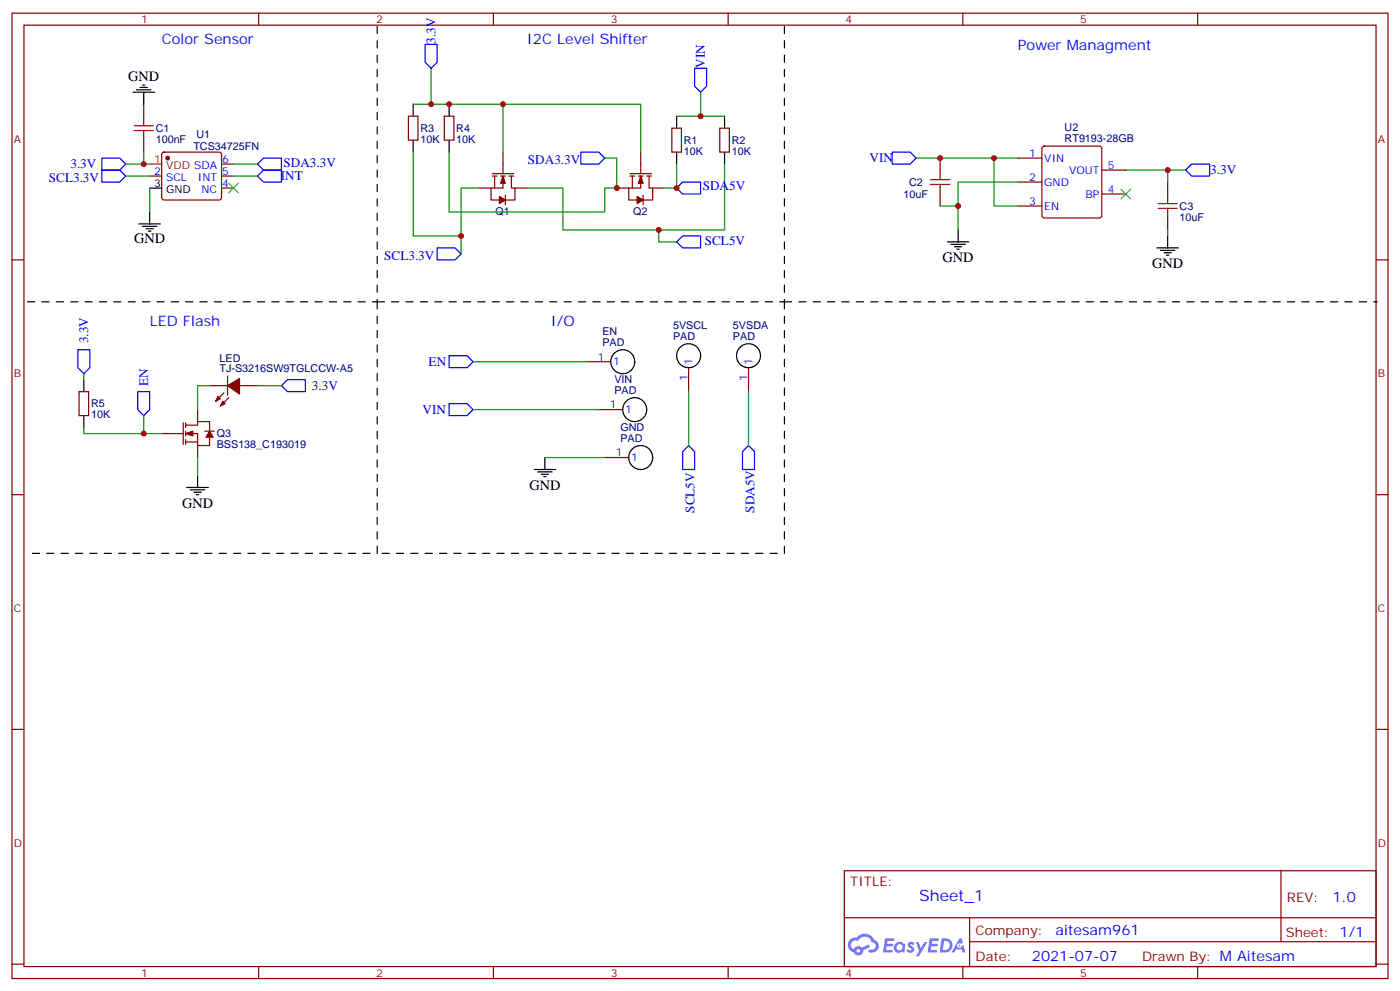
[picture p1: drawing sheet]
<svg xmlns="http://www.w3.org/2000/svg" width="412mm" height="292mm" viewBox="0 0 412 292" stroke-linecap="round" stroke-linejoin="round" font-family="sans-serif">
<g fill="none" stroke="#870000" stroke-width=".35">
<path d="M3.5 3.9h405.4v284.3h-405.4zM7.1 7.4h398.2v277.3h-398.2zM76.2 3.9v3.5M145.3 3.9v3.5M214.5 3.9v3.5M283.6 3.9v3.5M352.8 3.9v3.5M3.5 76.6h3.6M405.3 76.6h3.6M3.5 145.7h3.6M405.3 145.7h3.6M3.5 214.8h3.6"/>
<path d="M405.3 214.8h3.6M248.7 256.5h156.6v28.2h-156.6zM377.3 256.5v20.9M248.7 270.3h156.5M285.6 277.4h119.6M285.6 270.3v14.1M3.5 284h3.6M76.2 284.7v3.5M145.3 284.7v3.5M214.5 284.7v3.5M283.6 284.7v3.5M352.8 284.7v3.5"/>
<path d="M405.3 284h3.6"/>
</g>
<g fill="#5487ff">
<path d="M267.7 277.6a1.22 1.22 0 0 1 1.7 .3l-.4 .6a.47 .47 0 0 0-.3-.4 .47 .47 0 0 0-.5 .2l.1 .2a1.14 1.14 0 0 1 .8 1.8 1.14 1.14 0 0 1-1.9-.1l-.2-.1 .5-.6 .7 .4a.29 .29 0 0 0 .3-.2 .29 .29 0 0 0-.2-.3 1.04 1.04 0 0 1-.6-1.8z"/>
<path d="M260.7 276.4h2.4l.3 .2-.2 .5h-1.8l-.1 .9h1.5l.3 .4-.3 .3h-1.6l-.2 1.1 1.7 .1 .2 .3-.2 .3-2.6 .1z"/>
<path d="M273.8 276.4h2.4l.3 .2-.1 .5h-1.8l-.2 .9h1.6l.3 .4-.4 .3h-1.6l-.1 1.1 1.7 .1 .2 .3-.2 .3h-2.6z"/>
<path d="M282.6 276.4h.7l.3 1.3-.6 .3a.69 .69 0 0 0-1 .2 .69 .69 0 0 0 .4 1 .69 .69 0 0 0 .9-.6l.5-.3 .6 2.2h-.8l-.2-.8h-1.8l-.5 .8h-.8z"/>
<path d="M269.8 277.5h.8l.6 1.8 1.1-1.8h.9l-2.6 4.2h-.8l.9-1.6z"/>
<path d="M277.4 276.4l-.6 4.2h1.3a2.11 2.11 0 0 0 2.5-2.2 2.11 2.11 0 0 0-2.5-2zM278.1 277.1a1.39 1.39 0 0 1 1.7 1.5 1.39 1.39 0 0 1-1.8 1.2h-.3z"/>
<path d="M263.7 278a1.54 1.54 0 0 0-.1 2.2 1.54 1.54 0 0 0 2.2 .1l.6 .3 .3-2.3-.2-.3h-.4a1.49 1.49 0 0 0-2.4 0zM264 279a.94 .94 0 0 1 1.8 0 .94 .94 0 0 1-1.8 0z"/>
<path d="M250.4 276.8a2.18 2.18 0 0 0 1.1 3.7 1.44 1.44 0 0 0 1.6 .9 1.44 1.44 0 0 0 1.2-1.5l2-1-.5-.7-1.9 1a1.47 1.47 0 0 0-2.4 .4 1.39 1.39 0 0 1-.7-1.9 1.39 1.39 0 0 1 2-.5 2.12 2.12 0 0 1 2.2-1.3 2.12 2.12 0 0 1 1.9 1.7 1.14 1.14 0 0 1 1.1 1.4 1.14 1.14 0 0 1-1.7 .7 .43 .43 0 0 0-.5 .4 .43 .43 0 0 0 .4 .5 1.98 1.98 0 0 0 2.5-1.3 1.98 1.98 0 0 0-1.2-2.5 3.1 3.1 0 0 0-5.3-.7l-.9 .1zM252.3 280.1a.55 .55 0 0 1 1.1 0 .55 .55 0 0 1-1.1 0z"/>
<circle cx="282.6" cy="278.5" r=".26"/>
</g>
<g fill="none" stroke="#870000" stroke-width=".35">
<path d="M42.3 30.7v3.5M120.3 34.2h2.8v7.1h-2.8zM130.9 34.2h2.8v7.1h-2.8zM197.9 37.7h2.8v7.1h-2.8zM212 37.7h2.8v7.1h-2.8zM42.3 41.3v3.5M44.1 51.9h3.5M47.9 45l.4-.2h16.3l.5 .2 .2 .5v12.7l-.3 .5-.4 .2h-16.3l-.5-.2-.2-.5v-12.7zM65.3 51.9h3.5M65.3 55.4h3.5M65.3 48.3h3.5M141.1 55.4h3.5"/>
<path d="M145 51.9h1.4M145 51.2h6.3M145.7 51.9v3.5M147.5 51.9h1.4M148.2 51.9v3.5h-3.6v3.5h2.5M148.2 44.8v6.4M148.9 57.5v2.8M149.9 51.9h1.4M150.6 51.9v3.5h1.1v3.5h-2.8M151.7 55.4h3.5M181.7 55.4h3.5M185.6 51.9h1.4"/>
<path d="M185.6 51.2h6.3M186.3 51.9v3.5M188 51.9h1.4M188.7 51.9v3.5h-3.5v3.5h2.5M188.7 44.8v6.4M189.4 57.5v2.8M190.5 51.9h1.4M191.2 51.9v3.5h1.1v3.5h-2.9M192.3 55.4h3.5M276.9 46.6v3.5M276.9 57.2v3.5M299.9 46.6h7"/>
<path d="M299.9 53.6h7M307.2 43.2l.4-.2h16.2l.5 .2 .3 .5v19.8l-.3 .5-.5 .2h-16.2l-.5-.2-.2-.5v-19.8zM324.6 57.2h7M324.6 50.1h7M344 53.6v3.6M299.9 60.7h7M344 64.2v3.5M23.3 115.4h2.8v7h-2.8zM61.7 113.6h5.3M66 115.7l-2.5 2.5M67 110.8v5.6M67.4 117.1l-2.5 2.5"/>
<path d="M70.6 113.6h5.2M172.9 106.5h7M202.8 108.3v7.1M220.5 108.3v7.1M47.6 127.7h6.4M54 124.5v6.4M54.7 125.2h3.5v-1h3.5v2.8M54.7 127.7h3.5v3.5h3.5v-2.4M54.7 130.2h3.5M54.7 124.5v1.4M54.7 127v1.4M54.7 129.5v1.4"/>
<path d="M58.2 120.7v3.5M58.2 131.2v3.6M60.3 127h2.8M176.4 120.7h7M178.2 134.8h7"/>
</g>
<g fill="#870000" stroke="#870000" stroke-width=".35">
<path d="M148.2 51.9l.7 2.1h-1.4z"/>
<path d="M147.1 57.9l1.8 1-1.8 1.1z"/>
<path d="M188.7 51.9l.7 2.1h-1.4z"/>
<path d="M187.7 57.9l1.7 1-1.7 1.1z"/>
<path d="M54.7 127.7l2.1-.7v1.4z"/>
<path d="M61.7 127l1.1 1.8h-2.1z"/>
<path d="M64.2 116.8l.7 .7-1.4 .7z"/>
<path d="M65.6 118.2l.7 .7-1.4 .7z"/>
<path d="M67 113.6l3.6-2.1v4.6z"/>
<circle cx="49.4" cy="46.6" r=".53"/>
</g>
<path d="M44.1 48.3h3.5" fill="none" stroke="#f00" stroke-width=".35"/>
<g fill="none" stroke="#000" stroke-width=".35">
<path d="M39.2 27.2h6.3M40.2 26.5h4.2M41.3 25.8h2.1M42 25h.7M42.3 27.2v3.5M121.7 30.7v3.5M132.3 30.7v3.5M199.3 34.2v3.5M213.4 34.2v3.5M44.1 55.4h3.5M121.7 41.3v3.5M132.3 41.3v3.5"/>
<path d="M199.3 44.8v3.5M213.4 44.8v3.5M40.9 66h6.4M42 66.7h4.2M43 67.4h2.2M43.7 68.1h.7M44.1 62.4v3.6M279 71.3h6.4M280.1 72h4.2M281.2 72.7h2.1M281.9 73.4h.7M282.2 67.7v3.6"/>
<path d="M340.8 73h6.3M341.8 73.7h4.3M342.9 74.4h2.1M343.6 75.1h.7M344 69.5v3.5M24.7 111.8v3.6M24.7 122.4v3.5M157.3 138.3h6.4M158.4 139h4.2M159.5 139.7h2.1M160.5 134.8v3.5M55 143.6h6.4"/>
<path d="M56.1 144.3h4.2M57.1 145h2.2M57.9 145.7h.7M58.2 140.1v3.5M160.2 140.4h.7"/>
<circle cx="183.4" cy="106.5" r="3.5"/>
<circle cx="202.8" cy="104.8" r="3.5"/>
<circle cx="220.5" cy="104.8" r="3.5"/>
<circle cx="187" cy="120.6" r="3.5"/>
<circle cx="188.7" cy="134.8" r="3.5"/>
</g>
<path d="M67.4 54l2.8 2.8M70.2 54l-2.8 2.8M330.2 55.7l2.8 2.9M333 55.7l-2.8 2.9" fill="none" stroke="#3c3" stroke-width=".35"/>
<path d="M111.1 7.8v81.1h-104M111.1 88.9h120v-81.1M111.1 88.9v74.1h-102.3M231.1 88.9h174.6M231.1 88.9v74.1h-120" fill="none" stroke="#000" stroke-width=".35" stroke-dasharray="2.1 2.1"/>
<g fill="none" stroke="#008700" stroke-width=".35">
<path d="M121.7 30.7h26.5v14.1M127 20.1v10.6M148.2 30.7h40.5v14.1M199.3 34.2h14.1M206.4 27.2v7M37 48.3h7.1M37 51.9h7.1M42.3 44.8v3.5M44.1 55.4v7M68.8 48.3h7M68.8 51.9h7M121.7 44.8v24.7h14.1"/>
<path d="M132.3 44.8v17.6h45.9v-7h3.5v-8.8h-3.5M141.1 55.4h-5.3v19.4M199.3 48.3v7.1h-3.5M213.4 48.3v19.4h-47.6v-12.3h-10.6M269.9 46.6h30M292.8 46.6v14.1h7.1M299.9 53.6h-17.7v14.1M331.6 50.1h12.4v3.5M344 50.1h5.2M194 67.7v3.6h5.3M276.9 60.7h5.3M344 67.7v1.8"/>
<path d="M24.7 110.1v1.7M61.7 113.6h-3.5v7.1M75.8 113.6h7.1M139.3 106.5h33.6M202.8 115.4v15.8M220.5 115.4v15.8M24.7 125.9v1.8h22.9M42.3 122.4v5.3M58.2 134.8v5.3M139.3 120.7h37.1M160.5 134.8h17.7"/>
</g>
<g fill="none" stroke="#00f" stroke-width=".35">
<path d="M125.2 13.1h3.6v5.2l-1.8 1.8-1.8-1.8zM204.6 20.1h3.5v5.3l-1.7 1.8-1.8-1.8zM30 50.1h5.3l1.7 1.8-1.7 1.7h-5.3zM30 46.6h5.3l1.7 1.7-1.7 1.8h-5.3zM75.8 48.3l1.8-1.7h5.3v3.5h-5.3zM75.8 51.9l1.8-1.8h5.3v3.5h-5.3zM171.1 44.8h5.3l1.8 1.8-1.8 1.7h-5.3zM199.3 55.4l1.8-1.8h5.3v3.6h-5.3zM262.8 44.8h5.3l1.8 1.8-1.8 1.7h-5.3zM349.2 50.1l1.8-1.8h5.3v3.6h-5.3zM128.8 73h5.3l1.7 1.8-1.7 1.8h-5.3zM199.3 71.3l1.8-1.8h5.3v3.5h-5.3z"/>
<path d="M22.9 103h3.6v5.3l-1.8 1.8-1.8-1.8zM40.6 115.4h3.5v5.3l-1.8 1.7-1.7-1.7zM82.9 113.6l1.8-1.8h5.3v3.6h-5.3zM132.3 104.8h5.3l1.7 1.7-1.7 1.8h-5.3zM132.3 118.9h5.3l1.7 1.8-1.7 1.7h-5.3zM202.8 131.2l1.8 1.8v5.3h-3.5v-5.3zM220.5 131.2l1.7 1.8v5.3h-3.5v-5.3z"/>
</g>
<path d="M39.5 38.5h5.7M39.5 37h5.7M42.3 34.2v2.8M42.3 38.5v2.8M274.1 54.3h5.7M274.1 52.9h5.7M276.9 50.1v2.8M276.9 54.3v2.9M341.1 60h5.7M344 57.2v2.8M341.1 61.4h5.7M344 61.4v2.8" fill="none" stroke="#a10000" stroke-width=".35"/>
<g fill="#c00">
<circle cx="42.3" cy="48.3" r=".88"/>
<circle cx="292.8" cy="46.6" r=".88"/>
<circle cx="276.9" cy="46.6" r=".88"/>
<circle cx="282.2" cy="60.7" r=".88"/>
<circle cx="344" cy="50.1" r=".88"/>
<circle cx="127" cy="30.7" r=".88"/>
<circle cx="135.8" cy="69.5" r=".88"/>
<circle cx="132.3" cy="30.7" r=".88"/>
<circle cx="148.2" cy="30.7" r=".88"/>
<circle cx="206.4" cy="34.2" r=".88"/>
<circle cx="181.7" cy="55.4" r=".88"/>
<circle cx="42.3" cy="127.7" r=".88"/>
<circle cx="199.3" cy="55.4" r=".88"/>
<circle cx="194" cy="67.7" r=".88"/>
</g>
<text font-size="4.6" fill="#00f" x="270.8" y="265.5">Sheet_1</text>
<g font-size="4.2" fill="#00f">
<text x="47.6" y="13.1">Color Sensor</text>
<text x="155.2" y="13.1">I2C Level Shifter</text>
<text x="299.9" y="14.8">Power Managment</text>
<text x="44.1" y="96">LED Flash</text>
<text x="162.3" y="96">I/O</text>
<text x="392.5" y="265.7">1.0</text>
<text x="310.9" y="275.3">aitesam961</text>
<text x="304" y="283.1">2021-07-07</text>
</g>
<g font-size="4.2">
<text x="37.8" y="23.9">GND</text>
<text x="39.5" y="71.6">GND</text>
<text x="277.6" y="77.3">GND</text>
<text x="339.4" y="79.1">GND</text>
<text x="53.6" y="149.6">GND</text>
<text x="155.9" y="144.3">GND</text>
</g>
<g font-size="3.9" fill="#00f">
<text x="128.3" y="12.9" transform="rotate(-90 128.3 12.9)">3.3V</text>
<text x="207.6" y="19.9" transform="rotate(-90 207.6 19.9)">VIN</text>
<text x="256.1" y="47.9">VIN</text>
<text x="14.4" y="53.6">SCL3.3V</text>
<text x="20.8" y="49.6">3.3V</text>
<text x="82.7" y="53.1">INT</text>
<text x="83.5" y="49.1">SDA3.3V</text>
<text x="155.5" y="48.4">SDA3.3V</text>
<text x="356.5" y="51.4">3.3V</text>
<text x="207" y="56.1">SDA5V</text>
<text x="113.2" y="76.5">SCL3.3V</text>
<text x="207.6" y="72">SCL5V</text>
<text x="26" y="101.1" transform="rotate(-90 26 101.1)">3.3V</text>
<text x="126.3" y="107.8">EN</text>
<text x="43.6" y="113.8" transform="rotate(-90 43.6 113.8)">EN</text>
<text x="91.9" y="114.9">3.3V</text>
<text x="124.5" y="121.9">VIN</text>
<text x="204.6" y="151" transform="rotate(-90 204.6 151)">SCL5V</text>
<text x="222.3" y="151" transform="rotate(-90 222.3 151)">SDA5V</text>
</g>
<g font-size="3.9" fill="#800">
<text x="250.5" y="261.1">TITLE:</text>
<text x="379.1" y="265.7">REV:</text>
<text x="287.4" y="275.3">Company:</text>
<text x="378.7" y="275.9">Sheet: 1/1</text>
<text x="287.4" y="282.9">Date:</text>
<text x="336.4" y="283">Drawn By: M Aitesam</text>
</g>
<g font-size="3.2" fill="#800">
<text x="41.6" y="6.9">1</text>
<text x="110.8" y="6.9">2</text>
<text x="179.9" y="6.9">3</text>
<text x="249.1" y="6.9">4</text>
<text x="318.2" y="6.9">5</text>
<text x="4.1" y="42">A</text>
<text x="405.9" y="42">A</text>
<text x="4.1" y="111.1">B</text>
<text x="405.9" y="111.1">B</text>
<text x="4.1" y="180.3">C</text>
<text x="405.9" y="180.3">C</text>
<text x="4.1" y="249.4">D</text>
<text x="405.9" y="249.4">D</text>
<text x="41.6" y="287.7">1</text>
<text x="110.8" y="287.7">2</text>
<text x="179.9" y="287.7">3</text>
<text x="249.1" y="287.7">4</text>
<text x="318.2" y="287.7">5</text>
</g>
<g font-size="3.2" fill="#000080">
<text x="45.9" y="38.9">C1</text>
<text x="57.9" y="40.6">U1</text>
<text x="123.8" y="38.9">R3</text>
<text x="134.4" y="38.9">R4</text>
<text x="313.6" y="41.7">RT9193-28GB</text>
<text x="313.6" y="38.6">U2</text>
<text x="45.9" y="42">100nF</text>
<text x="57" y="44.2">TCS34725FN</text>
<text x="123.8" y="42">10K</text>
<text x="134.4" y="42">10K</text>
<text x="201.4" y="45.6">10K</text>
<text x="201.4" y="42.4">R1</text>
<text x="215.5" y="45.6">10K</text>
<text x="215.6" y="42.4">R2</text>
<text x="266.1" y="58.3">10uF</text>
<text x="267.8" y="54.8">C2</text>
<text x="146" y="63.3">Q1</text>
<text x="186.5" y="63.3">Q2</text>
<text x="347.5" y="65">10uF</text>
<text x="347.5" y="61.9">C3</text>
<text x="177.5" y="102">PAD</text>
<text x="177.5" y="98.8">EN</text>
<text x="198.3" y="100.2">PAD</text>
<text x="198.3" y="97">5VSCL</text>
<text x="215.9" y="100.2">PAD</text>
<text x="215.9" y="97">5VSDA</text>
<text x="64.7" y="106.6">LED</text>
<text x="64.7" y="109.7">TJ-S3216SW9TGLCCW-A5</text>
<text x="181" y="112.9">VIN</text>
<text x="181" y="116.1">PAD</text>
<text x="26.8" y="123.2">10K</text>
<text x="26.8" y="120">R5</text>
<text x="63.9" y="128.8">Q3</text>
<text x="182.8" y="130.2">PAD</text>
<text x="182.8" y="127">GND</text>
<text x="63.9" y="132">BSS138_C193019</text>
</g>
<g font-size="3.2" fill="#f00">
<text x="45.4" y="48">1</text>
<text x="48.9" y="49.7">VDD SDA</text>
</g>
<g font-size="3.2" fill="#00f">
<text x="65.4" y="48">6</text>
<text x="303.1" y="46.2">1</text>
<text x="307.6" y="47.6">VIN</text>
<text x="45.4" y="51.5">2</text>
<text x="48.9" y="53.3">SCL</text>
<text x="58.3" y="53.3">INT</text>
<text x="65.4" y="51.5">5</text>
<text x="303.1" y="53.3">2</text>
<text x="314.9" y="51.2">VOUT</text>
<text x="326.3" y="49.7">5</text>
<text x="59.4" y="56.8">NC</text>
<text x="65.4" y="55">4</text>
<text x="307.6" y="54.7">GND</text>
<text x="319.8" y="58.2">BP</text>
<text x="326.3" y="56.8">4</text>
<text x="303.1" y="60.3">3</text>
<text x="307.6" y="61.7">EN</text>
<text x="176.1" y="106.2">1</text>
<text x="180.6" y="107.6">1</text>
<text x="203.9" y="107.6" transform="rotate(-90 203.9 107.6)">1</text>
<text x="221.5" y="107.6" transform="rotate(-90 221.5 107.6)">1</text>
<text x="202.5" y="112.1" transform="rotate(-90 202.5 112.1)">1</text>
<text x="220.1" y="112.1" transform="rotate(-90 220.1 112.1)">1</text>
<text x="179.7" y="120.3">1</text>
<text x="184.1" y="121.7">1</text>
<text x="181.4" y="134.4">1</text>
<text x="185.9" y="135.8">1</text>
</g>
<g font-size="3.2">
<text x="45.4" y="55">3</text>
<text x="48.9" y="56.8">GND</text>
</g>
</svg>
